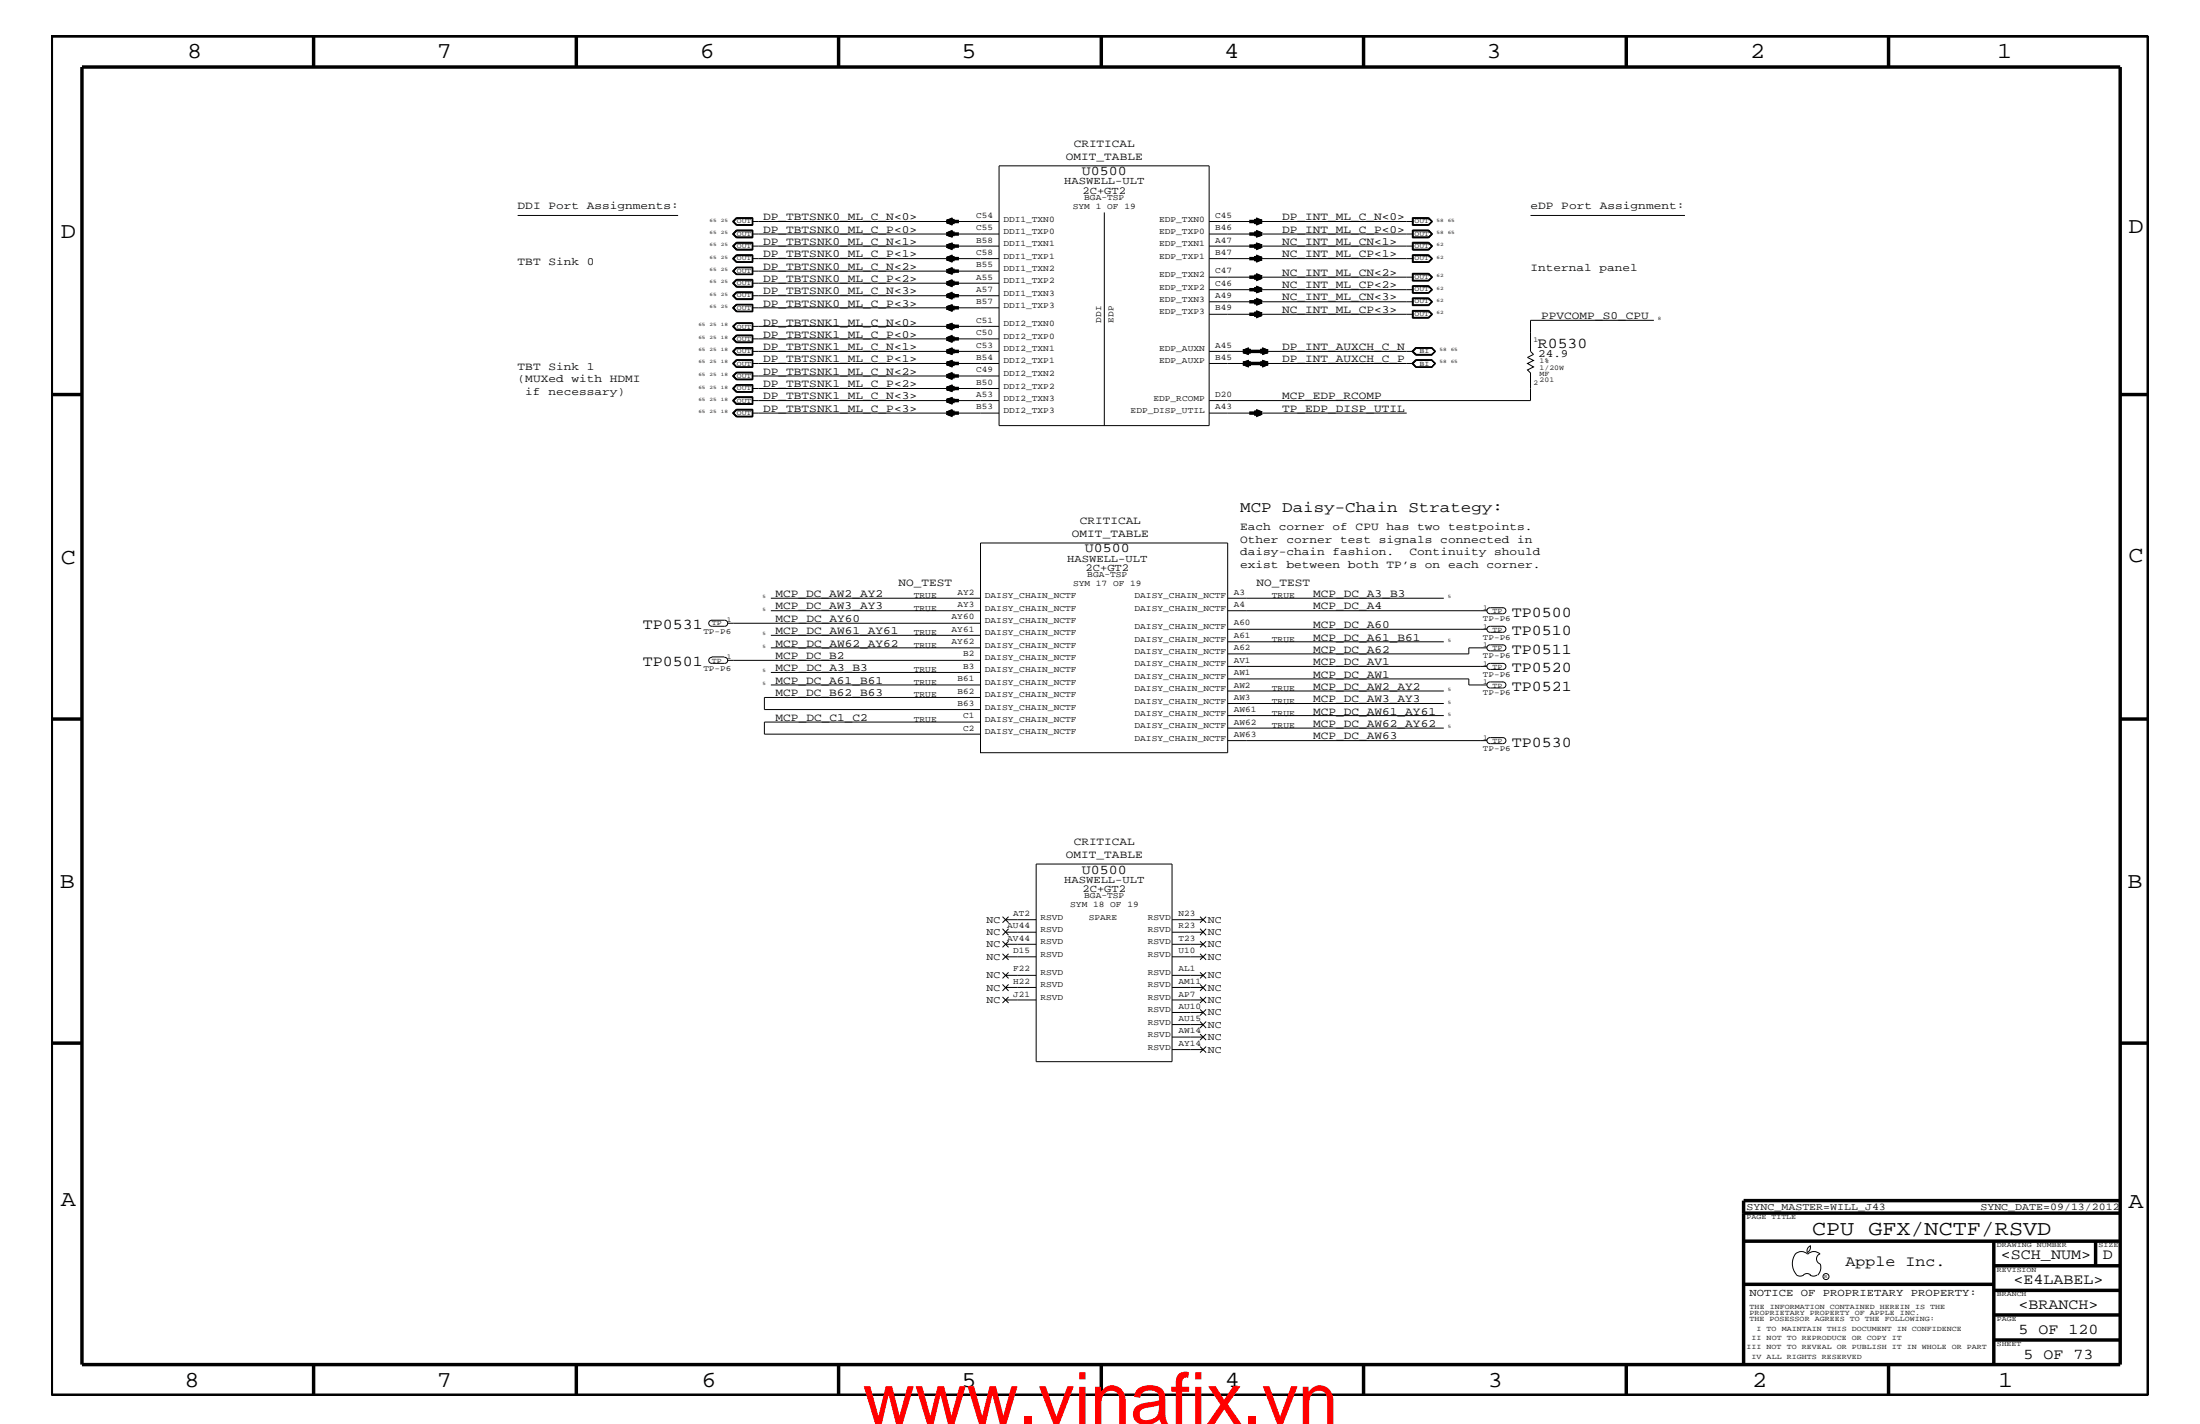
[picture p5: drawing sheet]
<svg xmlns="http://www.w3.org/2000/svg" width="432mm" height="279mm" viewBox="0 0 432 279" stroke-linecap="round" stroke-linejoin="round" font-family="sans-serif">
<g fill="none" stroke="#000" stroke-width=".2">
<path d="M196.1 32.5h41.2v51h-41.2zM101.6 42.3h31.5M143.8 48.3l.7-.8h3.2v1.6h-3.2zM143.8 58l.7-.7h3.2v1.5h-3.2zM143.9 48.3l.7-.6h3.1v1.3h-3.1zM144.5 42.7h3.2v1.5h-3.2l-.7-.7zM144.5 45.2h3.2v1.5h-3.2l-.7-.8zM144.5 50h3.2v1.5h-3.2l-.7-.8zM144.5 52.4h3.2v1.5h-3.2M144.5 54.8h3.2v1.5h-3.2l-.7-.7zM144.5 59.7h3.2v1.5h-3.2M144.5 45.2l-.7 .7 .7 .7h3.2"/>
<path d="M144.5 59.7l-.7 .7 .7 .8M144.5 52.4l-.7 .8 .7 .7M144.6 59.8l-.6 .6 .6 .7M144.6 52.5l-.6 .7 .6 .6M144.6 47.7l-.6 .6 .6 .6h3.1M144.6 45.2h3.1v1.3h-3.1l-.7-.6zM144.6 52.5h3.1v1.3h-3.1M144.6 54.9l-.7 .7 .7 .6h3.1v-1.3M144.6 59.8h3.1v1.3h-3.1M144.6 42.8l-.7 .7 .7 .6M144.6 59.8l-.7 .6 .7 .7M144.6 57.3l-.7 .7 .7 .7"/>
<path d="M144.6 52.5l-.7 .7 .7 .6M144.6 50.1l-.7 .6 .7 .7M147.7 42.9h-3.1l-.6 .6 .6 .6h3.1M147.7 57.4h-3.1l-.6 .6 .6 .6h3.1M147.7 55h-3.1l-.6 .6 .6 .6h3.1M147.7 50.2h-3.1l-.6 .5 .6 .6h3.1M147.7 45.3h-3.1l-.6 .6 .6 .6M147.7 42.8v1.3M147.7 50.1v1.3M147.7 57.3v1.4M147.7 43.5h48.4M147.7 45.9h48.4"/>
<path d="M147.7 48.3h48.4M147.7 50.7h48.4M147.7 58h48.4M147.7 53.2h48.4M147.7 55.6h48.4M147.7 42.8h-3.2l-.7 .7 .7 .6h3.2M147.7 47.6h-3.2l-.7 .7 .7 .8M147.7 50.1h-3.2l-.7 .6 .7 .7h3.2M147.7 57.3h-3.2l-.7 .7 .7 .7h3.2M147.7 54.9h-3.2l-.7 .7 .7 .7M216.7 41.7v41.8M237.3 43.5h40.1"/>
<path d="M237.3 45.9h40.1M237.3 48.3h40.1M237.3 50.7h40.1M237.3 54.4h40.1M237.3 56.8h40.1M237.3 59.2h40.1M277.2 42.7h3.2l.8 .8-.8 .7h-3.2zM277.2 45.2h3.2l.8 .7-.8 .8h-3.2zM277.2 47.5h3.2l.8 .8-.8 .8h-3.2zM277.2 50h3.2l.8 .7-.8 .8h-3.2zM277.2 53.6h3.2l.8 .8-.8 .7h-3.2zM277.2 58.4h3.2l.8 .8-.8 .8h-3.2z"/>
<path d="M277.3 45.2v1.4h3.1l.7-.7-.7-.7M277.3 49.1v-1.5h3.1l.7 .7-.7 .8M277.3 56.1v1.4M277.3 45.2h3.1l.6 .7M277.3 47.7h3.1l.6 .6M277.3 56.2h3.1l.6 .6M277.4 42.9h2.9l.7 .6-.7 .6h-2.9zM277.4 47.7v1.2h2.9l.7-.6M277.4 50.2h2.9l.7 .5-.7 .6h-2.9zM277.4 53.8h2.9l.7 .6-.7 .6h-2.9zM277.4 56.2v1.2M277.4 58.6h2.9l.7 .6-.7 .6h-2.9z"/>
<path d="M280.3 47.7l.7 .6M280.3 56.2l.7 .6M280.4 56.1h-3.2v1.4h3.2M280.4 42.8h-3.1v1.3h3.1M280.4 42.8l.7 .7-.7 .6M280.4 50.1h-3.1v1.3h3.1M280.4 53.7h-3.1v1.4h3.1M280.4 58.5h-3.1v1.4h3.1M280.4 42.8l.6 .7M280.4 50.1l.7 .6-.7 .7M280.4 50.1l.6 .6M280.4 53.7l.7 .7-.7 .7"/>
<path d="M280.4 53.7l.6 .7M280.4 56.1l.8 .7-.8 .7M280.4 56.1l.7 .7-.7 .7M280.4 58.5l.7 .7-.7 .7M280.4 58.5l.6 .7M281 43.5l-.6 .6M281 45.9l-.7-.6h-2.9v1.2M281 45.9l-.6 .6h-3.1M281 45.9l-.7 .6M281 48.3l-.6 .7h-3.1M281 50.7l-.6 .7M281 54.4l-.6 .7"/>
<path d="M281 56.8l-.6 .6h-3.1M281 56.8l-.7 .6M281 59.2l-.6 .7M300.4 42.3h30.3M143.8 66.5l.7-.8h3.2v1.6h-3.2zM143.8 76.2l.7-.7h3.2v1.5h-3.2zM143.9 68.9l.7-.6h3.1v1.2h-3.1zM143.9 78.6l.7-.6h3.1v1.3h-3.1zM144.5 63.4h3.2v1.4h-3.2M144.5 68.2h3.2v1.5h-3.2l-.7-.8zM144.5 70.6h3.2v1.5h-3.2l-.7-.8zM144.5 73h3.2v1.5h-3.2l-.7-.7z"/>
<path d="M144.5 77.8h3.2v1.6h-3.2l-.7-.8zM144.5 63.4l-.7 .6 .7 .8M144.5 68.2l-.7 .7 .7 .7h3.2M144.5 75.5l-.7 .7 .7 .7h3.2M144.6 78l-.6 .6 .6 .6h3.1M144.6 63.4l-.6 .6 .6 .7M144.6 75.6l-.6 .6 .6 .6M144.6 70.7l-.6 .6 .6 .7M144.6 63.4h3.1v1.3h-3.1M144.6 70.7h3.1v1.3h-3.1M144.6 75.6h3.1v1.2h-3.1M144.6 63.4l-.7 .6 .7 .7"/>
<path d="M144.6 65.8l-.7 .7 .7 .7M144.6 75.6l-.7 .6 .7 .6M144.6 73.1l-.7 .7 .7 .7M144.6 70.7l-.7 .6 .7 .7M147.7 65.9h-3.1l-.6 .6 .6 .6h3.1M147.7 68.4h-3.1l-.6 .5 .6 .6M147.7 73.2h-3.1l-.6 .6 .6 .6h3.1M147.7 65.8v1.4M147.7 73.1v1.4M147.7 78.6h48.4M147.7 68.9h48.4M147.7 71.3h48.4"/>
<path d="M147.7 66.5h48.4M147.7 60.4h48.4M147.7 64h48.4M147.7 73.8h48.4M147.7 76.2h48.4M147.7 77.9h-3.2l-.7 .7 .7 .8M147.7 65.8h-3.2l-.7 .7 .7 .7h3.2M147.7 73.1h-3.2l-.7 .7 .7 .7h3.2M147.7 70.6h-3.2l-.7 .7 .7 .8M237.3 61.7h40.1M237.3 68.9h40.1M237.3 71.3h40.1"/>
<path d="M277.2 60.9h3.2l.8 .8-.8 .7h-3.2zM277.4 68.9l.6-.5h3l.6 .5-.6 .6h-3zM277.4 61.1h2.9l.7 .6-.7 .6h-2.9zM277.9 68.2h3.1l.7 .7M277.9 68.2l-.7 .7 .7 .7h3.1l.7-.7M277.9 68.2h3.1l.8 .7-.8 .8h-3.1l-.8-.8zM277.9 70.6h3.1l.8 .7-.8 .8h-3.1l-.8-.8zM278 70.7h3l.6 .6-.6 .7h-3M278 70.7h3l.7 .6M278 70.7l-.7 .6 .7 .7M278 70.7l-.6 .6 .6 .7M280.4 61h-3.1v1.3h3.1"/>
<path d="M280.4 61l.7 .7-.7 .6M280.4 61l.6 .7M281 61.7l-.6 .6M281.7 68.9l-.7-.6h-3l-.7 .6 .7 .6M281.7 68.9l-.7 .6h-3M281.7 71.3l-.7 .7h-3M281.7 71.3l-.7-.7h-3.1l-.7 .7 .7 .8M281.7 71.3l-.7 .8h-3.1M324.6 62.9h-24.2v6l.6 .6-1.2 .6 1.2 .6-1.2 .6 1.2 .7-1.2 .6 .6 .6v5.4h-63.1M144.5 80.3h3.2v1.5h-3.2l-.7-.7zM144.6 80.4l-.7 .7 .7 .6M147.7 80.5h-3.1l-.6 .6 .6 .5h3.1"/>
<path d="M147.7 80.4v1.3M147.7 81.1h48.4M147.7 80.4h-3.2l-.7 .7 .7 .6h3.2M237.3 81.1h38.8M151.3 117.4h41.1M151.3 119.8h41.1M192.4 106.5h48.6v41.2h-48.6zM241 117.4h42.4M241 119.8h50.8M292.5 119.2a.59 .59 0 0 0-.7 .6 .59 .59 0 0 0 .7 .6M292.5 119.2h2.5M294.9 119.2a.59 .59 0 0 1 .7 .6 .59 .59 0 0 1-.7 .6h-2.4"/>
<path d="M139.7 121.7h2.5a.6 .6 0 0 1 .6 .6 .6 .6 0 0 1-.6 .6h-2.4a.59 .59 0 0 1-.7-.6 .59 .59 0 0 1 .7-.6M139.7 128.9h2.5M139.8 129a.59 .59 0 0 0-.7 .6 .59 .59 0 0 0 .7 .6h2.4a.6 .6 0 0 0 .6-.6 .6 .6 0 0 0-.6-.6M142.7 129.6h49.7M142.7 122.3h49.7M151.3 127.1h41.1M151.3 134.4h41.1M151.3 131.9h41.1M151.3 124.7h41.1M192.4 136.8h-42.4v2.4h42.4M241 123.5h50.8M241 125.9h42.4"/>
<path d="M241 130.8h50.8M241 133.2h47.3v1.2h3.5M241 135.6h42.4M241 138h42.4M291.8 127.1h-3.5v1.2h-47.3M292.5 122.9a.59 .59 0 0 0-.7 .6 .59 .59 0 0 0 .7 .6M292.5 126.5a.59 .59 0 0 0-.7 .6 .59 .59 0 0 0 .7 .6M292.5 130.2a.59 .59 0 0 0-.7 .6 .59 .59 0 0 0 .7 .5M292.5 133.8a.59 .59 0 0 0-.7 .6 .59 .59 0 0 0 .7 .6M292.5 122.9h2.5M292.5 130.2h2.5M292.5 126.5h2.5"/>
<path d="M292.5 133.8h2.5M294.9 122.9a.59 .59 0 0 1 .7 .6 .59 .59 0 0 1-.7 .6h-2.4M294.9 126.5a.59 .59 0 0 1 .7 .6 .59 .59 0 0 1-.7 .6h-2.4M294.9 130.2a.59 .59 0 0 1 .7 .6 .59 .59 0 0 1-.7 .5h-2.4M294.9 133.8a.59 .59 0 0 1 .7 .6 .59 .59 0 0 1-.7 .6h-2.4M192.4 141.7h-42.4v2.3h42.4M241 140.4h42.4M241 142.9h42.4M241 145.3h50.8M292.5 144.7a.59 .59 0 0 0-.7 .6 .59 .59 0 0 0 .7 .6M292.5 144.7h2.5M294.9 144.7a.59 .59 0 0 1 .7 .6 .59 .59 0 0 1-.7 .6h-2.4"/>
<path d="M196.8 179.9l1.2 1.1M198 179.9l-1.2 1.1M203.4 169.5h26.6v38.8h-26.6zM235.5 179.9l1.2 1.1M236.7 179.9l-1.2 1.1M196.8 182.2l1.2 1.3M196.8 184.7l1.2 1.2M196.8 187.1l1.2 1.2M196.8 190.8l1.2 1.2M196.8 193.2l1.2 1.2M196.8 195.6l1.2 1.2M197.4 180.5h6"/>
<path d="M197.4 187.7h6M197.4 182.9h6M197.4 185.3h6M197.4 193.7h6M197.4 191.4h6M197.4 196.2h6M198 182.2l-1.2 1.3M198 184.7l-1.2 1.2M198 187.1l-1.2 1.2M198 190.8l-1.2 1.2M198 193.2l-1.2 1.2M198 195.6l-1.2 1.2"/>
<path d="M230 180.5h6.1M230 187.7h6.1M230 182.9h6.1M230 185.3h6.1M230 193.7h6.1M230 191.4h6.1M230 196.2h6.1M230 198.7h6.1M235.5 182.2l1.2 1.3M235.5 184.7l1.2 1.2M235.5 187.1l1.2 1.2M235.5 190.8l1.2 1.2"/>
<path d="M235.5 193.2l1.2 1.2M235.5 195.6l1.2 1.2M235.5 198.1l1.2 1.1M236.7 182.2l-1.2 1.3M236.7 184.7l-1.2 1.2M236.7 187.1l-1.2 1.2M236.7 190.8l-1.2 1.2M236.7 193.2l-1.2 1.2M236.7 195.6l-1.2 1.2M236.7 198.1l-1.2 1.1M230 203.5h6.1M230 201h6.1"/>
<path d="M230 205.9h6.1M235.5 200.4l1.2 1.3M235.5 202.9l1.2 1.2M235.5 205.3l1.2 1.2M236.7 200.4l-1.2 1.3M236.7 202.9l-1.2 1.2M236.7 205.3l-1.2 1.2M352.3 246.1a1.69 1.69 0 0 1 2.5 0M352.4 246a3.3 3.3 0 0 0 .2 4.1M352.6 250.2l.7 .2 .7-.2M354 250.2l.7-.3 .7 .3M354.8 246.1a1.69 1.69 0 0 1 2.4 0"/>
<path d="M355.2 250.2l.7 .2 .7-.2M355.3 244.4v.3a1.18 1.18 0 0 1-.6 1.1M355.4 244.4a.99 .99 0 0 0-.6 1.4M357.2 246a1.04 1.04 0 0 0-.7 1 1.04 1.04 0 0 0 .7 1M357.3 248l.1 .7a2.11 2.11 0 0 1-.6 1.5"/>
<circle cx="358.4" cy="250.5" r=".59"/>
</g>
<g fill="none" stroke="#000" stroke-width=".68" stroke-linecap="butt">
<path d="M10.1 7.1h411.5v266.7h-411.5zM16.1 13.2h400v254.5h-400zM61.6 7.1v6.1M113.1 7.1v6.1M164.6 7.1v6.1M216.2 7.1v6.1M267.6 7.1v6.1M319.2 7.1v6.1M370.7 7.1v6.1M185.8 43.5l1.2-.5v1zM185.8 45.9l1.2-.5v.9zM185.8 48.3l1.2-.4v.9z"/>
<path d="M185.8 50.7l1.2-.5v1.1zM185.8 53.2l1.2-.5v.9zM185.8 55.6l1.2-.5v1zM185.8 58l1.2-.5v1zM185.8 53.2l1.2 .3M185.8 58h2.4M185.8 58l1.2 .1M185.8 58l1.2 .4M185.8 58l1.2 .3M185.8 55.6h2.4M185.8 55.6l1.2 .1M185.8 55.6l1.2 .4"/>
<path d="M185.8 55.6l1.2 .2M185.8 53.2h2.4M185.8 53.2l1.2 .1M185.8 53.2l1.2 .2M185.8 50.7h2.4M185.8 50.7l1.2 .1M185.8 50.7l1.2 .4M185.8 50.7l1.2 .3M185.8 48.3h2.4M185.8 48.3l1.2 .2M185.8 48.3l1.2 .4M185.8 45.9h2.4"/>
<path d="M185.8 45.9l1.2 .1M185.8 45.9l1.2 .4M185.8 45.9l1.2 .3M185.8 43.5h2.4M185.8 43.5h1.2M185.8 43.5l1.2 .3M185.8 43.5l1.2 .2M187 57.7l-1.2 .3M187 57.9l-1.2 .1M187 57.8l-1.2 .2M187 55.2l-1.2 .4M187 55.5l-1.2 .1"/>
<path d="M187 55.3l-1.2 .3M187 52.8l-1.2 .4M187 53l-1.2 .2M187 52.9l-1.2 .3M187 50.4l-1.2 .3M187 50.7h-1.2M187 50.5l-1.2 .2M187 47.9l-1.2 .4M187 48.2l-1.2 .1M187 48l-1.2 .3M187 45.5l-1.2 .4M187 45.7l-1.2 .2"/>
<path d="M187 43.1l-1.2 .4M187 43.4l-1.2 .1M187 43.2l-1.2 .3M245.2 50.7h2.5M245.2 48.3h2.5M245.2 45.9h2.5M245.2 43.5h2.5M245.2 56.8h2.5M245.2 59.2h2.5M245.2 54.4h2.5M246.5 43l1.2 .5-1.2 .5zM246.5 45.4l1.2 .5-1.2 .4z"/>
<path d="M246.5 47.9l1.2 .4-1.2 .5zM246.5 50.2l1.2 .5-1.2 .6zM246.5 53.9l1.2 .5-1.2 .5zM246.5 56.3l1.2 .5-1.2 .5zM246.5 58.7l1.2 .5-1.2 .5zM246.5 59l1.2 .2M246.5 56.4l1.2 .4M246.5 56.7l1.2 .1M246.5 56.6l1.2 .2M246.5 58.9l1.2 .3M246.5 59.1l1.2 .1M246.5 50.4l1.2 .3"/>
<path d="M246.5 50.7h1.2M246.5 50.5l1.2 .2M246.5 54l1.2 .4M246.5 54.2l1.2 .2M246.5 54.1l1.2 .3M246.5 45.5l1.2 .4M246.5 45.7l1.2 .2M246.5 43.1l1.2 .4M246.5 43.4l1.2 .1M246.5 43.2l1.2 .3M246.5 47.9l1.2 .4M246.5 48.2l1.2 .1"/>
<path d="M246.5 48l1.2 .3M247.7 56.8l-1.2 .1M247.7 56.8l-1.2 .4M247.7 56.8l-1.2 .2M247.7 59.2l-1.2 .2M247.7 59.2l-1.2 .3M247.7 50.7l-1.2 .1M247.7 50.7l-1.2 .4M247.7 50.7l-1.2 .3M247.7 54.4l-1.2 .1M247.7 54.4l-1.2 .3M247.7 54.4l-1.2 .2"/>
<path d="M247.7 45.9l-1.2 .1M247.7 45.9l-1.2 .4M247.7 45.9l-1.2 .3M247.7 43.5h-1.2M247.7 43.5l-1.2 .3M247.7 43.5l-1.2 .2M247.7 48.3l-1.2 .2M247.7 48.3l-1.2 .4M10.1 77.4h6M185.8 60.4l1.2-.4v.9zM185.8 64l1.2-.4v.9zM185.8 66.5l1.2-.5v1z"/>
<path d="M185.8 68.9l1.2-.5v1zM185.8 71.3l1.2-.4v.9zM185.8 73.8l1.2-.5v1zM185.8 76.2l1.2-.5v1zM185.8 78.6l1.2-.4v.9zM185.8 78.6h2.4M185.8 78.6l1.2 .2M185.8 78.6l1.2 .4M185.8 78.6l1.2 .3M185.8 73.8h2.4M185.8 73.8l1.2 .1M185.8 73.8l1.2 .3"/>
<path d="M185.8 73.8l1.2 .2M185.8 68.9h2.4M185.8 68.9l1.2 .1M185.8 68.9l1.2 .4M185.8 68.9l1.2 .3M185.8 66.5h2.4M185.8 66.5l1.2 .2M185.8 66.5l1.2 .3M185.8 64h2.4M185.8 64l1.2 .2M185.8 64l1.2 .5M185.8 64l1.2 .3"/>
<path d="M185.8 71.3h2.4M185.8 60.4h2.4M185.8 60.4l1.2 .2M185.8 60.4l1.2 .4M185.8 76.2h2.4M185.8 76.2l1.2 .1M185.8 76.2l1.2 .4M185.8 76.2l1.2 .2M185.8 71.3l1.2 .2M185.8 71.3l1.2 .4M185.8 71.3l1.2 .3M187 78.3l-1.2 .3"/>
<path d="M187 78.5l-1.2 .1M187 73.4l-1.2 .4M187 73.7l-1.2 .1M187 73.5l-1.2 .3M187 68.5l-1.2 .4M187 68.8l-1.2 .1M187 68.7l-1.2 .2M187 66.2l-1.2 .3M187 66.4l-1.2 .1M187 63.7l-1.2 .3M187 64h-1.2M187 63.9l-1.2 .1"/>
<path d="M187 60.1l-1.2 .3M187 60.3l-1.2 .1M187 60.2l-1.2 .2M187 75.8l-1.2 .4M187 76.1l-1.2 .1M187 76l-1.2 .2M187 71l-1.2 .3M187 71.2l-1.2 .1M187 71.1l-1.2 .2M244 68.9h4.8M244 71.3l1.2 .2M244 68.9l1.2-.5v1z"/>
<path d="M244 71.3l1.2-.4v.9zM244 71.3h4.8M244 71.3l1.2 .3M244 71.3l1.2 .4M244 68.9l1.2 .1M244 68.9l1.2 .3M244 68.9l1.2 .4M245.2 71.2l-1.2 .1M245.2 71.1l-1.2 .2M245.2 71l-1.2 .3M245.2 68.8l-1.2 .1M245.2 68.7l-1.2 .2"/>
<path d="M245.2 68.5l-1.2 .4M245.2 61.7h2.5M246.5 61.2l1.2 .5-1.2 .5zM246.5 61.3l1.2 .4M246.5 61.5l1.2 .2M246.5 61.4l1.2 .3M247.7 71.2l1.1 .1M247.7 68.4l1.1 .5-1.1 .5zM247.7 70.9l1.1 .4-1.1 .5zM247.7 71l1.1 .3M247.7 71.1l1.1 .2M247.7 68.8l1.1 .1"/>
<path d="M247.7 68.5l1.1 .4M247.7 68.7l1.1 .2M247.7 61.7l-1.2 .1M247.7 61.7l-1.2 .3M247.7 61.7l-1.2 .2M248.8 71.3l-1.1 .2M248.8 71.3l-1.1 .3M248.8 71.3l-1.1 .4M248.8 68.9l-1.1 .1M248.8 68.9l-1.1 .3M248.8 68.9l-1.1 .4M416.1 77.4h5.5"/>
<path d="M185.8 81.1h2.4M185.8 81.1l1.2-.6v1.1zM185.8 81.1h1.2M185.8 81.1l1.2 .3M185.8 81.1l1.2 .2M187 80.7l-1.2 .4M187 80.9l-1.2 .2M187 80.8l-1.2 .3M245.2 81.1h2.5M246.5 80.5l1.2 .6-1.2 .5zM246.5 80.7l1.2 .4M246.5 80.9l1.2 .2"/>
<path d="M246.5 80.8l1.2 .3M247.7 81.1h-1.2M247.7 81.1l-1.2 .3M247.7 81.1l-1.2 .2M10.1 141.1h6M416.1 141.1h5.5M10.1 204.7h6M416.1 204.7h5.5M342.2 238h73.9M416.1 235.6h-73.9v32.1M342.2 243.5h73.9M342.2 252h49.1"/>
<path d="M391.3 248.4h24.8M391.3 243.5v24.2M391.3 258h24.8M391.3 253.2h24.8M411.3 243.5v4.9M61.6 267.7v6.1M113.1 267.7v6.1M164.6 267.7v6.1M216.2 268v5.8M267.6 267.7v6.1M319.2 267.7v6.1M370.7 267.7v6.1"/>
<path d="M391.3 262.9h24.8"/>
</g>
<text font-size="14.1" fill="#f00" x="169.3" y="279.4">www.vinafix.vn</text>
<g font-size="4.5">
<text x="36.7" y="11.5">8</text>
<text x="85.8" y="11.5">7</text>
<text x="137.3" y="11.5">6</text>
<text x="188.7" y="11.5">5</text>
<text x="240.3" y="11.5">4</text>
<text x="291.8" y="11.5">3</text>
<text x="343.5" y="11.5">2</text>
<text x="392" y="11.5">1</text>
<text x="11.9" y="46.8">D</text>
<text x="417.7" y="45.7">D</text>
<text x="11.9" y="110.6">C</text>
<text x="417.7" y="110.3">C</text>
<text x="11.8" y="174.3">B</text>
<text x="417.6" y="174.2">B</text>
<text x="11.9" y="236.7">A</text>
<text x="417.7" y="237.1">A</text>
<text x="36.2" y="272.1">8</text>
<text x="85.8" y="272.1">7</text>
<text x="137.7" y="272.1">6</text>
<text x="188.7" y="272.1">5</text>
<text x="240.4" y="272.1">4</text>
<text x="292" y="272.1">3</text>
<text x="343.9" y="272.1">2</text>
<text x="392.2" y="272.1">1</text>
</g>
<text font-size="4.1" x="355.7" y="242.3">CPU GFX/NCTF/RSVD</text>
<g font-size="3">
<text x="301.8" y="68.2">R0530</text>
<text x="243.4" y="100.4">MCP Daisy-Chain Strategy:</text>
<text x="126.2" y="123.5">TP0531</text>
<text x="296.8" y="121">TP0500</text>
<text x="296.8" y="124.7">TP0510</text>
<text x="126.2" y="130.8">TP0501</text>
<text x="296.8" y="128.3">TP0511</text>
<text x="296.8" y="131.9">TP0520</text>
<text x="296.8" y="135.6">TP0521</text>
<text x="296.8" y="146.5">TP0530</text>
<text x="362.2" y="248.4">Apple Inc.</text>
<text x="392.7" y="247.1">&lt;SCH_NUM&gt;</text>
<text x="395.2" y="252">&lt;E4LABEL&gt;</text>
<text x="412.7" y="247.1">D</text>
<text x="396.2" y="256.8">&lt;BRANCH&gt;</text>
<text x="396.2" y="261.6">5 OF 120</text>
<text x="397.2" y="266.6">5 OF 73</text>
</g>
<g font-size="2.6">
<text x="212.3" y="34.4">U0500</text>
<text x="212.9" y="108.3">U0500</text>
<text x="212.3" y="171.4">U0500</text>
</g>
<g font-size="2.2">
<text x="210.7" y="28.9">CRITICAL</text>
<text x="209.2" y="31.4">OMIT_TABLE</text>
<text x="101.6" y="41">DDI Port Assignments:</text>
<text x="300.4" y="41">eDP Port Assignment:</text>
<text x="149.8" y="43.2">DP_TBTSNK0_ML_C_N&lt;0&gt;</text>
<text x="149.8" y="45.7">DP_TBTSNK0_ML_C_P&lt;0&gt;</text>
<text x="251.6" y="43.2">DP_INT_ML_C_N&lt;0&gt;</text>
<text x="251.6" y="45.7">DP_INT_ML_C_P&lt;0&gt;</text>
<text x="101.6" y="51.9">TBT Sink 0</text>
<text x="149.8" y="50.5">DP_TBTSNK0_ML_C_P&lt;1&gt;</text>
<text x="149.8" y="48">DP_TBTSNK0_ML_C_N&lt;1&gt;</text>
<text x="149.8" y="52.9">DP_TBTSNK0_ML_C_N&lt;2&gt;</text>
<text x="251.6" y="50.5">NC_INT_ML_CP&lt;1&gt;</text>
<text x="251.6" y="48">NC_INT_ML_CN&lt;1&gt;</text>
<text x="300.4" y="53.2">Internal panel</text>
<text x="149.8" y="55.3">DP_TBTSNK0_ML_C_P&lt;2&gt;</text>
<text x="149.8" y="57.8">DP_TBTSNK0_ML_C_N&lt;3&gt;</text>
<text x="251.6" y="54.1">NC_INT_ML_CN&lt;2&gt;</text>
<text x="251.6" y="56.6">NC_INT_ML_CP&lt;2&gt;</text>
<text x="251.6" y="59">NC_INT_ML_CN&lt;3&gt;</text>
<text x="149.8" y="60.2">DP_TBTSNK0_ML_C_P&lt;3&gt;</text>
<text x="149.8" y="63.9">DP_TBTSNK1_ML_C_N&lt;0&gt;</text>
<text x="251.6" y="61.4">NC_INT_ML_CP&lt;3&gt;</text>
<text x="302.5" y="62.6">PPVCOMP_S0_CPU</text>
<text x="149.8" y="71.1">DP_TBTSNK1_ML_C_P&lt;1&gt;</text>
<text x="149.8" y="66.2">DP_TBTSNK1_ML_C_P&lt;0&gt;</text>
<text x="149.8" y="68.7">DP_TBTSNK1_ML_C_N&lt;1&gt;</text>
<text x="251.6" y="68.7">DP_INT_AUXCH_C_N</text>
<text x="251.6" y="71.1">DP_INT_AUXCH_C_P</text>
<text x="301.9" y="70">24.9</text>
<text x="101.6" y="75">(MUXed with HDMI</text>
<text x="101.6" y="72.6">TBT Sink 1</text>
<text x="103.1" y="77.4">if necessary)</text>
<text x="149.8" y="73.5">DP_TBTSNK1_ML_C_N&lt;2&gt;</text>
<text x="149.8" y="76">DP_TBTSNK1_ML_C_P&lt;2&gt;</text>
<text x="149.8" y="78.3">DP_TBTSNK1_ML_C_N&lt;3&gt;</text>
<text x="149.8" y="80.8">DP_TBTSNK1_ML_C_P&lt;3&gt;</text>
<text x="251.6" y="78.3">MCP_EDP_RCOMP</text>
<text x="251.6" y="80.8">TP_EDP_DISP_UTIL</text>
<text x="210.4" y="105.3">OMIT_TABLE</text>
<text x="211.9" y="102.9">CRITICAL</text>
<text x="243.4" y="104.1">Each corner of CPU has two testpoints.</text>
<text x="243.4" y="106.5">Other corner test signals connected in</text>
<text x="243.4" y="111.4">exist between both TP’s on each corner.</text>
<text x="243.4" y="108.9">daisy-chain fashion.</text>
<text x="276.7" y="108.9">Continuity should</text>
<text x="152.2" y="117.2">MCP_DC_AW2_AY2</text>
<text x="152.2" y="119.6">MCP_DC_AW3_AY3</text>
<text x="176.4" y="115">NO_TEST</text>
<text x="246.6" y="115">NO_TEST</text>
<text x="257.7" y="117.2">MCP_DC_A3_B3</text>
<text x="257.7" y="119.6">MCP_DC_A4</text>
<text x="152.2" y="124.4">MCP_DC_AW61_AY61</text>
<text x="152.2" y="122">MCP_DC_AY60</text>
<text x="257.7" y="125.7">MCP_DC_A61_B61</text>
<text x="257.7" y="123.2">MCP_DC_A60</text>
<text x="152.2" y="126.9">MCP_DC_AW62_AY62</text>
<text x="152.2" y="131.7">MCP_DC_A3_B3</text>
<text x="152.2" y="129.3">MCP_DC_B2</text>
<text x="257.7" y="128">MCP_DC_A62</text>
<text x="257.7" y="130.5">MCP_DC_AV1</text>
<text x="152.2" y="134.1">MCP_DC_A61_B61</text>
<text x="152.2" y="136.6">MCP_DC_B62_B63</text>
<text x="257.7" y="133">MCP_DC_AW1</text>
<text x="257.7" y="135.3">MCP_DC_AW2_AY2</text>
<text x="257.7" y="137.8">MCP_DC_AW3_AY3</text>
<text x="152.2" y="141.4">MCP_DC_C1_C2</text>
<text x="257.7" y="140.2">MCP_DC_AW61_AY61</text>
<text x="257.7" y="142.6">MCP_DC_AW62_AY62</text>
<text x="257.7" y="145.1">MCP_DC_AW63</text>
<text x="210.7" y="165.9">CRITICAL</text>
<text x="209.2" y="168.3">OMIT_TABLE</text>
</g>
<g font-size="2.1">
<text x="208.9" y="36.2">HASWELL-ULT</text>
<text x="212.5" y="38">2C+GT2</text>
<text x="209.5" y="110.2">HASWELL-ULT</text>
<text x="213.1" y="112">2C+GT2</text>
<text x="208.9" y="173.2">HASWELL-ULT</text>
<text x="212.5" y="175">2C+GT2</text>
<text x="343.4" y="254.4">NOTICE OF PROPRIETARY PROPERTY:</text>
</g>
<g font-size="2">
<text x="193.6" y="181">NC</text>
<text x="193.6" y="183.5">NC</text>
<text x="193.6" y="185.9">NC</text>
<text x="237.1" y="181">NC</text>
<text x="237.1" y="183.5">NC</text>
<text x="237.1" y="185.9">NC</text>
<text x="193.6" y="188.3">NC</text>
<text x="193.6" y="192">NC</text>
<text x="237.1" y="188.3">NC</text>
<text x="237.1" y="192">NC</text>
<text x="193.6" y="194.4">NC</text>
<text x="193.6" y="196.8">NC</text>
<text x="237.1" y="194.4">NC</text>
<text x="237.1" y="196.8">NC</text>
<text x="237.1" y="199.2">NC</text>
<text x="237.1" y="201.7">NC</text>
<text x="237.1" y="204.1">NC</text>
<text x="237.1" y="206.5">NC</text>
<text x="342.8" y="237.4">SYNC_MASTER=WILL_J43</text>
<text x="388.7" y="237.4">SYNC_DATE=09/13/2012</text>
</g>
<g font-size="1.7">
<text x="210.6" y="41">SYM 1 OF 19</text>
<text x="212.8" y="39.2">BGA-TSP</text>
<text x="191.6" y="45.2">C55</text>
<text x="191.6" y="47.6">B58</text>
<text x="191.6" y="42.7">C54</text>
<text x="196.9" y="45.9">DDI1_TXP0</text>
<text x="196.9" y="43.5">DDI1_TXN0</text>
<text x="227.5" y="43.5">EDP_TXN0</text>
<text x="227.5" y="45.9">EDP_TXP0</text>
<text x="238.5" y="45.2">B46</text>
<text x="238.5" y="47.6">A47</text>
<text x="238.5" y="42.7">C45</text>
<text x="191.6" y="50">C58</text>
<text x="191.6" y="52.4">B55</text>
<text x="196.9" y="53.2">DDI1_TXN2</text>
<text x="196.9" y="50.7">DDI1_TXP1</text>
<text x="196.9" y="48.3">DDI1_TXN1</text>
<text x="227.5" y="50.7">EDP_TXP1</text>
<text x="227.5" y="48.3">EDP_TXN1</text>
<text x="238.5" y="50">B47</text>
<text x="238.5" y="53.6">C47</text>
<text x="191.6" y="59.7">B57</text>
<text x="191.6" y="54.9">A55</text>
<text x="191.6" y="57.3">A57</text>
<text x="196.9" y="55.6">DDI1_TXP2</text>
<text x="196.9" y="58">DDI1_TXN3</text>
<text x="227.5" y="59.2">EDP_TXN3</text>
<text x="227.5" y="56.8">EDP_TXP2</text>
<text x="227.5" y="54.4">EDP_TXN2</text>
<text x="238.5" y="56.1">C46</text>
<text x="238.5" y="58.5">A49</text>
<text x="191.6" y="65.7">C50</text>
<text x="191.6" y="63.4">C51</text>
<text x="196.9" y="64">DDI2_TXN0</text>
<text x="196.9" y="60.4">DDI1_TXP3</text>
<text x="216.2" y="63.3" transform="rotate(-90 216.2 63.3)">DDI</text>
<text x="218.5" y="63.3" transform="rotate(-90 218.5 63.3)">EDP</text>
<text x="227.5" y="61.7">EDP_TXP3</text>
<text x="238.5" y="60.9">B49</text>
<text x="191.6" y="70.6">B54</text>
<text x="191.6" y="68.2">C53</text>
<text x="196.9" y="71.3">DDI2_TXP1</text>
<text x="196.9" y="68.9">DDI2_TXN1</text>
<text x="196.9" y="66.5">DDI2_TXP0</text>
<text x="227.5" y="68.9">EDP_AUXN</text>
<text x="227.5" y="71.3">EDP_AUXP</text>
<text x="238.5" y="70.6">B45</text>
<text x="238.5" y="68.2">A45</text>
<text x="191.6" y="75.5">B50</text>
<text x="191.6" y="77.9">A53</text>
<text x="191.6" y="73">C49</text>
<text x="196.9" y="76.2">DDI2_TXP2</text>
<text x="196.9" y="73.8">DDI2_TXN2</text>
<text x="238.5" y="77.9">D20</text>
<text x="191.6" y="80.3">B53</text>
<text x="196.9" y="81.1">DDI2_TXP3</text>
<text x="196.9" y="78.6">DDI2_TXN3</text>
<text x="221.9" y="81.1">EDP_DISP_UTIL</text>
<text x="226.4" y="78.6">EDP_RCOMP</text>
<text x="238.5" y="80.3">A43</text>
<text x="213.4" y="113.1">BGA-TSP</text>
<text x="179.4" y="117.4">TRUE</text>
<text x="179.4" y="119.8">TRUE</text>
<text x="188" y="119.1">AY3</text>
<text x="188" y="116.7">AY2</text>
<text x="193.3" y="119.8">DAISY_CHAIN_NCTF</text>
<text x="193.3" y="117.4">DAISY_CHAIN_NCTF</text>
<text x="210.6" y="115">SYM 17 OF 19</text>
<text x="222.7" y="117.4">DAISY_CHAIN_NCTF</text>
<text x="222.7" y="119.8">DAISY_CHAIN_NCTF</text>
<text x="242.1" y="119.1">A4</text>
<text x="242.1" y="116.7">A3</text>
<text x="249.6" y="117.4">TRUE</text>
<text x="179.4" y="124.7">TRUE</text>
<text x="186.8" y="124">AY61</text>
<text x="186.8" y="121.5">AY60</text>
<text x="193.3" y="124.7">DAISY_CHAIN_NCTF</text>
<text x="193.3" y="122.3">DAISY_CHAIN_NCTF</text>
<text x="222.7" y="123.5">DAISY_CHAIN_NCTF</text>
<text x="222.7" y="125.9">DAISY_CHAIN_NCTF</text>
<text x="242.1" y="125.2">A61</text>
<text x="242.1" y="122.7">A60</text>
<text x="249.6" y="125.9">TRUE</text>
<text x="179.4" y="131.9">TRUE</text>
<text x="179.4" y="127.1">TRUE</text>
<text x="186.8" y="126.4">AY62</text>
<text x="189.1" y="131.3">B3</text>
<text x="189.1" y="128.8">B2</text>
<text x="193.3" y="129.6">DAISY_CHAIN_NCTF</text>
<text x="193.3" y="127.1">DAISY_CHAIN_NCTF</text>
<text x="193.3" y="131.9">DAISY_CHAIN_NCTF</text>
<text x="222.7" y="128.3">DAISY_CHAIN_NCTF</text>
<text x="222.7" y="130.8">DAISY_CHAIN_NCTF</text>
<text x="242.1" y="130">AV1</text>
<text x="242.1" y="127.6">A62</text>
<text x="179.4" y="134.4">TRUE</text>
<text x="179.4" y="136.8">TRUE</text>
<text x="188" y="136.1">B62</text>
<text x="188" y="133.6">B61</text>
<text x="193.3" y="134.4">DAISY_CHAIN_NCTF</text>
<text x="193.3" y="136.8">DAISY_CHAIN_NCTF</text>
<text x="222.7" y="133.2">DAISY_CHAIN_NCTF</text>
<text x="222.7" y="135.6">DAISY_CHAIN_NCTF</text>
<text x="242.1" y="137.3">AW3</text>
<text x="242.1" y="134.9">AW2</text>
<text x="242.1" y="132.4">AW1</text>
<text x="249.6" y="135.6">TRUE</text>
<text x="179.4" y="141.7">TRUE</text>
<text x="188" y="138.5">B63</text>
<text x="189.1" y="143.4">C2</text>
<text x="189.1" y="140.9">C1</text>
<text x="193.3" y="139.2">DAISY_CHAIN_NCTF</text>
<text x="193.3" y="141.7">DAISY_CHAIN_NCTF</text>
<text x="222.7" y="140.4">DAISY_CHAIN_NCTF</text>
<text x="222.7" y="138">DAISY_CHAIN_NCTF</text>
<text x="222.7" y="142.9">DAISY_CHAIN_NCTF</text>
<text x="242.1" y="142.2">AW62</text>
<text x="242.1" y="139.7">AW61</text>
<text x="249.6" y="140.4">TRUE</text>
<text x="249.6" y="142.9">TRUE</text>
<text x="249.6" y="138">TRUE</text>
<text x="193.3" y="144">DAISY_CHAIN_NCTF</text>
<text x="222.7" y="145.3">DAISY_CHAIN_NCTF</text>
<text x="242.1" y="144.6">AW63</text>
<text x="198.9" y="179.7">AT2</text>
<text x="210.1" y="178">SYM 18 OF 19</text>
<text x="212.8" y="176.2">BGA-TSP</text>
<text x="231.3" y="179.7">N23</text>
<text x="197.7" y="184.6">AV44</text>
<text x="197.7" y="182.1">AU44</text>
<text x="204.2" y="180.5">RSVD</text>
<text x="204.2" y="182.9">RSVD</text>
<text x="204.2" y="185.3">RSVD</text>
<text x="213.7" y="180.5">SPARE</text>
<text x="225.3" y="185.3">RSVD</text>
<text x="225.3" y="182.9">RSVD</text>
<text x="225.3" y="180.5">RSVD</text>
<text x="231.3" y="184.6">T23</text>
<text x="231.3" y="182.1">R23</text>
<text x="198.9" y="190.6">F22</text>
<text x="198.9" y="187">D15</text>
<text x="204.2" y="187.7">RSVD</text>
<text x="204.2" y="191.4">RSVD</text>
<text x="225.3" y="191.4">RSVD</text>
<text x="225.3" y="187.7">RSVD</text>
<text x="231.3" y="187">U10</text>
<text x="231.3" y="190.6">AL1</text>
<text x="198.9" y="195.5">J21</text>
<text x="198.9" y="193.1">H22</text>
<text x="204.2" y="193.7">RSVD</text>
<text x="204.2" y="196.2">RSVD</text>
<text x="225.3" y="193.7">RSVD</text>
<text x="225.3" y="196.2">RSVD</text>
<text x="231.3" y="197.9">AU10</text>
<text x="231.3" y="193.1">AM11</text>
<text x="231.3" y="195.5">AP7</text>
<text x="225.3" y="198.7">RSVD</text>
<text x="225.3" y="201">RSVD</text>
<text x="225.3" y="203.5">RSVD</text>
<text x="231.3" y="202.7">AW14</text>
<text x="231.3" y="200.3">AU15</text>
<text x="225.3" y="205.9">RSVD</text>
<text x="231.3" y="205.2">AY14</text>
</g>
<g font-size="1.6">
<text x="138" y="124.3">TP-P6</text>
<text x="291" y="121.9">TP-P6</text>
<text x="291" y="125.5">TP-P6</text>
<text x="138" y="131.6">TP-P6</text>
<text x="291" y="129.1">TP-P6</text>
<text x="291" y="132.8">TP-P6</text>
<text x="291" y="136.4">TP-P6</text>
<text x="291" y="147.3">TP-P6</text>
</g>
<g font-size="1.4">
<text x="144.6" y="43.8">OUT</text>
<text x="144.6" y="46.3">OUT</text>
<text x="277.6" y="43.8">OUT</text>
<text x="277.6" y="46.3">OUT</text>
<text x="144.6" y="53.5">OUT</text>
<text x="144.6" y="51.1">OUT</text>
<text x="144.6" y="48.7">OUT</text>
<text x="277.6" y="48.7">OUT</text>
<text x="277.6" y="51.1">OUT</text>
<text x="144.6" y="58.4">OUT</text>
<text x="144.6" y="56">OUT</text>
<text x="277.6" y="54.7">OUT</text>
<text x="277.6" y="57.2">OUT</text>
<text x="277.6" y="59.5">OUT</text>
<text x="144.6" y="60.8">OUT</text>
<text x="144.6" y="64.5">OUT</text>
<text x="277.6" y="62">OUT</text>
<text x="144.6" y="66.8">OUT</text>
<text x="144.6" y="69.3">OUT</text>
<text x="144.6" y="71.7">OUT</text>
<text x="278.6" y="69.3">BI</text>
<text x="278.6" y="71.7">BI</text>
<text x="301" y="67.1">1</text>
<text x="302.2" y="71.3">1%</text>
<text x="144.6" y="76.6">OUT</text>
<text x="144.6" y="74.1">OUT</text>
<text x="301" y="75.6">2</text>
<text x="302.2" y="72.6">1/20W</text>
<text x="302.2" y="75">201</text>
<text x="302.2" y="73.8">MF</text>
<text x="144.6" y="81.4">OUT</text>
<text x="144.6" y="79">OUT</text>
<text x="291.1" y="119.7">1</text>
<text x="139.7" y="122.7">TP</text>
<text x="142.7" y="122.1">1</text>
<text x="291.1" y="123.4">1</text>
<text x="292.9" y="120.3">TP</text>
<text x="292.9" y="124">TP</text>
<text x="139.7" y="130">TP</text>
<text x="142.7" y="129.4">1</text>
<text x="291.1" y="127">1</text>
<text x="291.1" y="130.7">1</text>
<text x="292.9" y="127.6">TP</text>
<text x="292.9" y="131.3">TP</text>
<text x="291.1" y="134.2">1</text>
<text x="292.9" y="134.9">TP</text>
<text x="291.1" y="145.1">1</text>
<text x="292.9" y="145.7">TP</text>
<text x="342.8" y="239.2">PAGE TITLE</text>
<text x="391.9" y="244.7">DRAWING NUMBER</text>
<text x="411.9" y="244.7">SIZE</text>
<text x="391.9" y="249.5">REVISION</text>
<text x="343.4" y="256.8">THE INFORMATION CONTAINED HEREIN IS THE</text>
<text x="391.9" y="254.4">BRANCH</text>
<text x="343.4" y="258">PROPRIETARY PROPERTY OF APPLE INC.</text>
<text x="343.4" y="259.3">THE POSESSOR AGREES TO THE FOLLOWING:</text>
<text x="343.8" y="262.9">II NOT TO REPRODUCE OR COPY IT</text>
<text x="344.8" y="261.1">I TO MAINTAIN THIS DOCUMENT IN CONFIDENCE</text>
<text x="391.9" y="259.3">PAGE</text>
<text x="342.8" y="264.7">III NOT TO REVEAL OR PUBLISH IT IN WHOLE OR PART</text>
<text x="343.8" y="266.6">IV ALL RIGHTS RESERVED</text>
<text x="391.9" y="264.1">SHEET</text>
</g>
<g font-size="1">
<text x="139.3" y="43.5">65</text>
<text x="139.3" y="45.9">65</text>
<text x="141.5" y="43.5">25</text>
<text x="141.5" y="45.9">25</text>
<text x="281.9" y="43.5">58</text>
<text x="281.9" y="45.9">58</text>
<text x="284.1" y="43.5">65</text>
<text x="284.1" y="45.9">65</text>
<text x="139.3" y="53.2">65</text>
<text x="139.3" y="50.7">65</text>
<text x="139.3" y="48.3">65</text>
<text x="141.5" y="53.2">25</text>
<text x="141.5" y="50.7">25</text>
<text x="141.5" y="48.3">25</text>
<text x="281.9" y="48.3">62</text>
<text x="281.9" y="50.7">62</text>
<text x="139.3" y="58">65</text>
<text x="139.3" y="55.6">65</text>
<text x="141.5" y="58">25</text>
<text x="141.5" y="55.6">25</text>
<text x="281.9" y="54.4">62</text>
<text x="281.9" y="56.8">62</text>
<text x="281.9" y="59.2">62</text>
<text x="137.1" y="64">65</text>
<text x="139.3" y="60.4">65</text>
<text x="139.3" y="64">25</text>
<text x="141.5" y="60.4">25</text>
<text x="141.5" y="64">18</text>
<text x="281.9" y="61.7">62</text>
<text x="325.4" y="62.9">8</text>
<text x="137.1" y="66.5">65</text>
<text x="137.1" y="68.9">65</text>
<text x="137.1" y="71.3">65</text>
<text x="139.3" y="66.5">25</text>
<text x="139.3" y="68.9">25</text>
<text x="139.3" y="71.3">25</text>
<text x="141.5" y="66.5">18</text>
<text x="141.5" y="68.9">18</text>
<text x="141.5" y="71.3">18</text>
<text x="282.5" y="68.9">58</text>
<text x="282.5" y="71.3">58</text>
<text x="284.7" y="68.9">65</text>
<text x="284.7" y="71.3">65</text>
<text x="137.1" y="76.2">65</text>
<text x="137.1" y="73.8">65</text>
<text x="139.3" y="76.2">25</text>
<text x="139.3" y="73.8">25</text>
<text x="141.5" y="76.2">18</text>
<text x="141.5" y="73.8">18</text>
<text x="137.1" y="81.1">65</text>
<text x="137.1" y="78.6">65</text>
<text x="139.3" y="81.1">25</text>
<text x="139.3" y="78.6">25</text>
<text x="141.5" y="81.1">18</text>
<text x="141.5" y="78.6">18</text>
<text x="149.7" y="117.4">5</text>
<text x="149.7" y="119.8">5</text>
<text x="284.1" y="117.4">5</text>
<text x="149.7" y="124.7">5</text>
<text x="284.1" y="125.9">5</text>
<text x="149.7" y="127.1">5</text>
<text x="149.7" y="131.9">5</text>
<text x="149.7" y="134.4">5</text>
<text x="284.1" y="135.6">5</text>
<text x="284.1" y="138">5</text>
<text x="284.1" y="140.4">5</text>
<text x="284.1" y="142.9">5</text>
<text x="358.1" y="250.7">R</text>
</g>
</svg>
